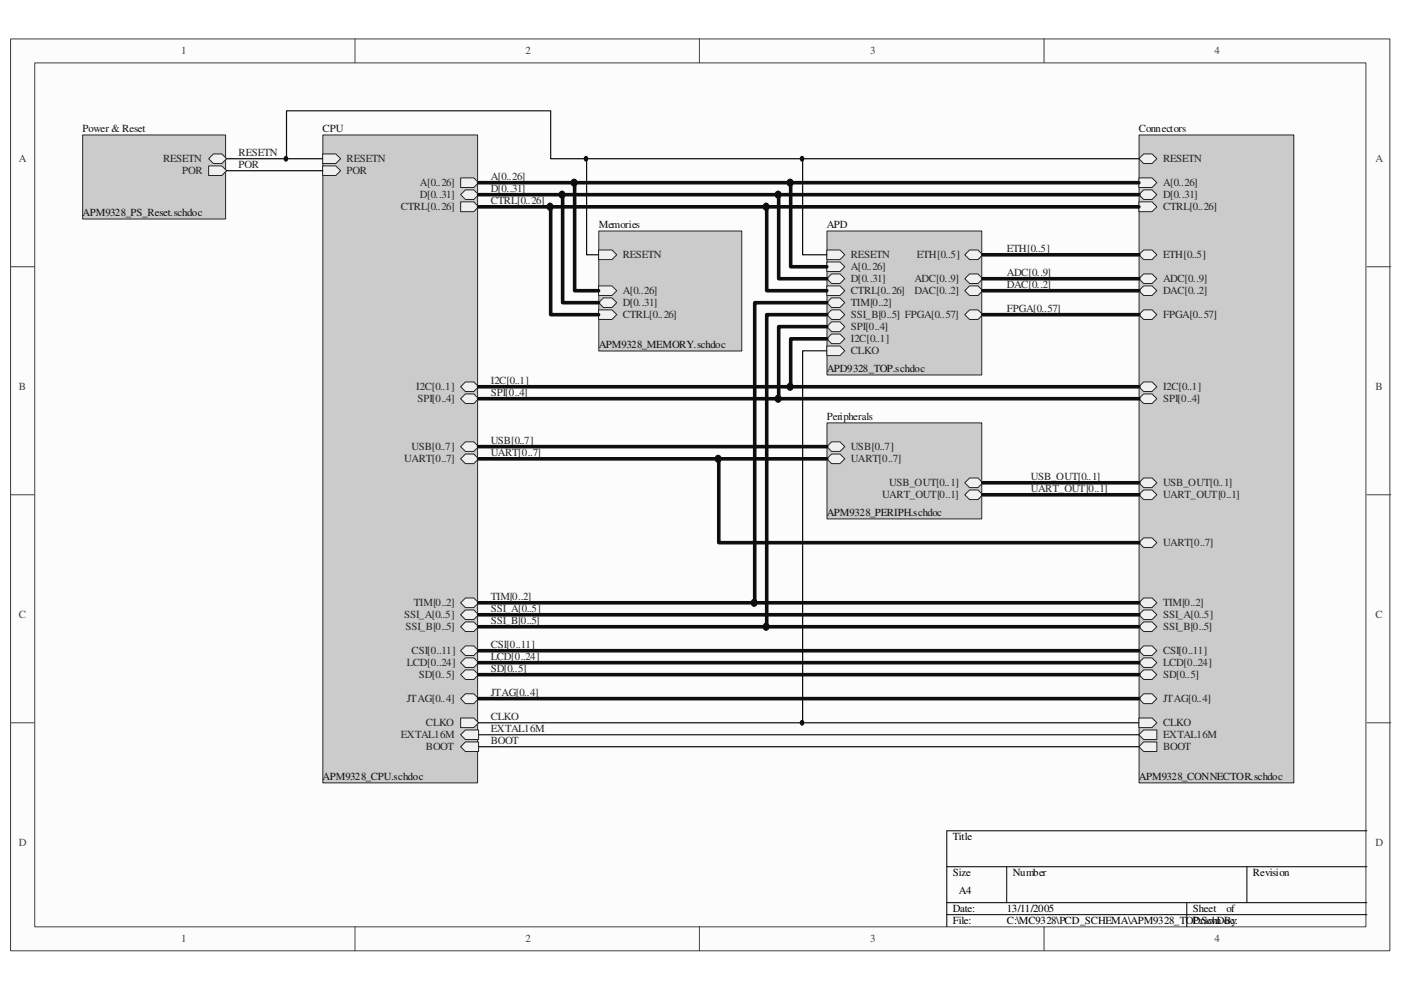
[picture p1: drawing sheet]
<svg xmlns="http://www.w3.org/2000/svg" width="297mm" height="210mm" viewBox="0 0 297 210" stroke-linecap="round" stroke-linejoin="round" font-family="sans-serif">
<path d="M2.3 8.3h292.4v193.3h-292.4z" fill="#fcfcfc"/>
<path d="M2.2 8.3h292.5v193.3h-292.5z" fill="none" stroke="#3f3f3f" stroke-width=".21"/>
<path d="M7.4 13.4h282.2v183.1h-282.2z" fill="#fcfcfc"/>
<g fill="none" stroke="#3f3f3f" stroke-width=".21">
<path d="M7.4 13.3h282.2v183.2h-282.2zM75.3 8.2v5.1M148.3 8.2v5.1M221.4 8.2v5.1M2.2 56.6h5.1M289.8 56.6h5.1M2.2 104.9h5.1M289.8 104.9h5.1M2.2 153.2h5.1M289.8 153.2h5.1M75.3 196.5v5.1M148.3 196.5v5.1"/>
<path d="M221.4 196.5v5.1"/>
</g>
<path d="M289.8 176.1h-89.1v20.4M200.7 183.8h89.1M200.7 191.4h89.1M200.7 193.9h89.1M213.4 183.8v7.6M251.6 191.4v5.1M264.4 183.8v7.6" fill="none" stroke="#000" stroke-width=".21"/>
<path d="M17.6 28.7h30.2v17.7h-30.2z" fill="#cbcbcb"/>
<path d="M17.5 28.6h30.3v17.8h-30.3z" fill="none" stroke="#252525" stroke-width=".21"/>
<path d="M44.2 35.2h2.8l1 1-1 1h-2.8z" fill-rule="evenodd" fill="#f0f0f0"/>
<path d="M44.2 35.2h2.8l1 1-1 1h-2.8z" fill="none" stroke="#252525" stroke-width=".21"/>
<path d="M44.2 33.7l1.1-1.1h1.7l1 1.1-1 1h-1.7z" fill-rule="evenodd" fill="#f0f0f0"/>
<path d="M44.2 33.7l1.1-1.1h1.7l1 1.1-1 1h-1.7z" fill="none" stroke="#252525" stroke-width=".21"/>
<path d="M68.5 28.7h32.8v137.3h-32.8z" fill="#cbcbcb"/>
<path d="M68.4 28.6h32.9v137.4h-32.9z" fill="none" stroke="#252525" stroke-width=".21"/>
<path d="M97.7 37.7h2.8l1 1-1 1.1h-2.8z" fill-rule="evenodd" fill="#f0f0f0"/>
<path d="M97.7 37.7h2.8l1 1-1 1.1h-2.8z" fill="none" stroke="#252525" stroke-width=".21"/>
<path d="M97.7 158.3l1-1h2.8v2h-2.8z" fill-rule="evenodd" fill="#f0f0f0"/>
<path d="M97.7 158.3l1-1h2.8v2h-2.8z" fill="none" stroke="#252525" stroke-width=".21"/>
<path d="M97.7 152.2h2.8l1 1-1 1.1h-2.8z" fill-rule="evenodd" fill="#f0f0f0"/>
<path d="M97.7 152.2h2.8l1 1-1 1.1h-2.8z" fill="none" stroke="#252525" stroke-width=".21"/>
<path d="M97.7 138l1-1.1h1.8l1 1.1-1 1h-1.8z" fill-rule="evenodd" fill="#f0f0f0"/>
<path d="M97.7 138l1-1.1h1.8l1 1.1-1 1h-1.8z" fill="none" stroke="#252525" stroke-width=".21"/>
<path d="M97.7 42.8h2.8l1 1.1-1 1h-2.8z" fill-rule="evenodd" fill="#f0f0f0"/>
<path d="M97.7 42.8h2.8l1 1.1-1 1h-2.8z" fill="none" stroke="#252525" stroke-width=".21"/>
<path d="M97.7 41.3l1-1h1.8l1 1-1 1h-1.8z" fill-rule="evenodd" fill="#f0f0f0"/>
<path d="M97.7 41.3l1-1h1.8l1 1-1 1h-1.8z" fill="none" stroke="#252525" stroke-width=".21"/>
<path d="M97.7 155.8l1-1h2.8v2h-2.8z" fill-rule="evenodd" fill="#f0f0f0"/>
<path d="M97.7 155.8l1-1h2.8v2h-2.8z" fill="none" stroke="#252525" stroke-width=".21"/>
<path d="M97.7 82l1-1h1.8l1 1-1 1h-1.8z" fill-rule="evenodd" fill="#f0f0f0"/>
<path d="M97.7 82l1-1h1.8l1 1-1 1h-1.8z" fill="none" stroke="#252525" stroke-width=".21"/>
<path d="M97.7 148.1l1-1h1.8l1 1-1 1.1h-1.8z" fill-rule="evenodd" fill="#f0f0f0"/>
<path d="M97.7 148.1l1-1h1.8l1 1-1 1.1h-1.8z" fill="none" stroke="#252525" stroke-width=".21"/>
<path d="M97.7 140.5l1-1h1.8l1 1-1 1h-1.8z" fill-rule="evenodd" fill="#f0f0f0"/>
<path d="M97.7 140.5l1-1h1.8l1 1-1 1h-1.8z" fill="none" stroke="#252525" stroke-width=".21"/>
<path d="M68.4 32.6h2.8l1 1.1-1 1h-2.8z" fill-rule="evenodd" fill="#f0f0f0"/>
<path d="M68.4 32.6h2.8l1 1.1-1 1h-2.8z" fill="none" stroke="#252525" stroke-width=".21"/>
<path d="M68.4 35.2h2.8l1 1-1 1h-2.8z" fill-rule="evenodd" fill="#f0f0f0"/>
<path d="M68.4 35.2h2.8l1 1-1 1h-2.8z" fill="none" stroke="#252525" stroke-width=".21"/>
<path d="M97.7 143l1-1h1.8l1 1-1 1.1h-1.8z" fill-rule="evenodd" fill="#f0f0f0"/>
<path d="M97.7 143l1-1h1.8l1 1-1 1.1h-1.8z" fill="none" stroke="#252525" stroke-width=".21"/>
<path d="M97.7 84.5l1-1h1.8l1 1-1 1.1h-1.8z" fill-rule="evenodd" fill="#f0f0f0"/>
<path d="M97.7 84.5l1-1h1.8l1 1-1 1.1h-1.8z" fill="none" stroke="#252525" stroke-width=".21"/>
<path d="M97.7 130.3l1-1h1.8l1 1-1 1.1h-1.8z" fill-rule="evenodd" fill="#f0f0f0"/>
<path d="M97.7 130.3l1-1h1.8l1 1-1 1.1h-1.8z" fill="none" stroke="#252525" stroke-width=".21"/>
<path d="M97.7 132.9l1-1h1.8l1 1-1 1h-1.8z" fill-rule="evenodd" fill="#f0f0f0"/>
<path d="M97.7 132.9l1-1h1.8l1 1-1 1h-1.8z" fill="none" stroke="#252525" stroke-width=".21"/>
<path d="M97.7 127.8l1-1h1.8l1 1-1 1h-1.8z" fill-rule="evenodd" fill="#f0f0f0"/>
<path d="M97.7 127.8l1-1h1.8l1 1-1 1h-1.8z" fill="none" stroke="#252525" stroke-width=".21"/>
<path d="M97.7 97.3l1-1h1.8l1 1-1 1h-1.8z" fill-rule="evenodd" fill="#f0f0f0"/>
<path d="M97.7 97.3l1-1h1.8l1 1-1 1h-1.8z" fill="none" stroke="#252525" stroke-width=".21"/>
<path d="M97.7 94.7l1-1h1.8l1 1-1 1h-1.8z" fill-rule="evenodd" fill="#f0f0f0"/>
<path d="M97.7 94.7l1-1h1.8l1 1-1 1h-1.8z" fill="none" stroke="#252525" stroke-width=".21"/>
<path d="M175.4 89.7h32.7v20.3h-32.7z" fill="#cbcbcb"/>
<path d="M175.3 89.7h32.8v20.3h-32.8z" fill="none" stroke="#252525" stroke-width=".21"/>
<path d="M175.3 97.3l1-1h1.8l1 1-1 1h-1.8z" fill-rule="evenodd" fill="#f0f0f0"/>
<path d="M175.3 97.3l1-1h1.8l1 1-1 1h-1.8z" fill="none" stroke="#252525" stroke-width=".21"/>
<path d="M205.6 103.9h1.7l1.1 1-1.1 1h-1.7l-1-1z" fill-rule="evenodd" fill="#f0f0f0"/>
<path d="M205.6 103.9h1.7l1.1 1-1.1 1h-1.7l-1-1z" fill="none" stroke="#252525" stroke-width=".21"/>
<path d="M176.3 93.7h1.8l1 1-1 1h-1.8l-1-1z" fill-rule="evenodd" fill="#f0f0f0"/>
<path d="M176.3 93.7h1.8l1 1-1 1h-1.8l-1-1z" fill="none" stroke="#252525" stroke-width=".21"/>
<path d="M205.6 101.3h1.7l1.1 1.1-1.1 1h-1.7l-1-1z" fill-rule="evenodd" fill="#f0f0f0"/>
<path d="M205.6 101.3h1.7l1.1 1.1-1.1 1h-1.7l-1-1z" fill="none" stroke="#252525" stroke-width=".21"/>
<path d="M127 49h30.3v25.4h-30.3z" fill="#cbcbcb"/>
<path d="M127 49h30.3v25.4h-30.3z" fill="none" stroke="#252525" stroke-width=".21"/>
<path d="M126.9 60.6h2.8l1.1 1-1.1 1.1h-2.8z" fill-rule="evenodd" fill="#f0f0f0"/>
<path d="M126.9 60.6h2.8l1.1 1-1.1 1.1h-2.8z" fill="none" stroke="#252525" stroke-width=".21"/>
<path d="M126.9 65.7h2.8l1.1 1-1.1 1h-2.8z" fill-rule="evenodd" fill="#f0f0f0"/>
<path d="M126.9 65.7h2.8l1.1 1-1.1 1h-2.8z" fill="none" stroke="#252525" stroke-width=".21"/>
<path d="M126.9 64.2l1-1h1.8l1.1 1-1.1 1h-1.8z" fill-rule="evenodd" fill="#f0f0f0"/>
<path d="M126.9 64.2l1-1h1.8l1.1 1-1.1 1h-1.8z" fill="none" stroke="#252525" stroke-width=".21"/>
<path d="M126.9 53h2.8l1.1 1-1.1 1h-2.8z" fill-rule="evenodd" fill="#f0f0f0"/>
<path d="M126.9 53h2.8l1.1 1-1.1 1h-2.8z" fill="none" stroke="#252525" stroke-width=".21"/>
<path d="M241.6 28.7h32.7v137.3h-32.7z" fill="#cbcbcb"/>
<path d="M241.5 28.6h32.8v137.4h-32.8z" fill="none" stroke="#252525" stroke-width=".21"/>
<path d="M241.5 115.1l1-1.1h1.8l1 1.1-1 1h-1.8z" fill-rule="evenodd" fill="#f0f0f0"/>
<path d="M241.5 115.1l1-1.1h1.8l1 1.1-1 1h-1.8z" fill="none" stroke="#252525" stroke-width=".21"/>
<path d="M241.5 104.9l1-1h1.8l1 1-1 1h-1.8z" fill-rule="evenodd" fill="#f0f0f0"/>
<path d="M241.5 104.9l1-1h1.8l1 1-1 1h-1.8z" fill="none" stroke="#252525" stroke-width=".21"/>
<path d="M241.5 102.4l1-1.1h1.8l1 1.1-1 1h-1.8z" fill-rule="evenodd" fill="#f0f0f0"/>
<path d="M241.5 102.4l1-1.1h1.8l1 1.1-1 1h-1.8z" fill="none" stroke="#252525" stroke-width=".21"/>
<path d="M241.5 37.7h2.8l1 1-1 1.1h-2.8z" fill-rule="evenodd" fill="#f0f0f0"/>
<path d="M241.5 37.7h2.8l1 1-1 1.1h-2.8z" fill="none" stroke="#252525" stroke-width=".21"/>
<path d="M241.5 41.3l1-1h1.8l1 1-1 1h-1.8z" fill-rule="evenodd" fill="#f0f0f0"/>
<path d="M241.5 41.3l1-1h1.8l1 1-1 1h-1.8z" fill="none" stroke="#252525" stroke-width=".21"/>
<path d="M241.5 42.8h2.8l1 1.1-1 1h-2.8z" fill-rule="evenodd" fill="#f0f0f0"/>
<path d="M241.5 42.8h2.8l1 1.1-1 1h-2.8z" fill="none" stroke="#252525" stroke-width=".21"/>
<path d="M241.5 127.8l1-1h1.8l1 1-1 1h-1.8z" fill-rule="evenodd" fill="#f0f0f0"/>
<path d="M241.5 127.8l1-1h1.8l1 1-1 1h-1.8z" fill="none" stroke="#252525" stroke-width=".21"/>
<path d="M241.5 82l1-1h1.8l1 1-1 1h-1.8z" fill-rule="evenodd" fill="#f0f0f0"/>
<path d="M241.5 82l1-1h1.8l1 1-1 1h-1.8z" fill="none" stroke="#252525" stroke-width=".21"/>
<path d="M241.5 84.5l1-1h1.8l1 1-1 1.1h-1.8z" fill-rule="evenodd" fill="#f0f0f0"/>
<path d="M241.5 84.5l1-1h1.8l1 1-1 1.1h-1.8z" fill="none" stroke="#252525" stroke-width=".21"/>
<path d="M241.5 130.3l1-1h1.8l1 1-1 1.1h-1.8z" fill-rule="evenodd" fill="#f0f0f0"/>
<path d="M241.5 130.3l1-1h1.8l1 1-1 1.1h-1.8z" fill="none" stroke="#252525" stroke-width=".21"/>
<path d="M241.5 132.9l1-1h1.8l1 1-1 1h-1.8z" fill-rule="evenodd" fill="#f0f0f0"/>
<path d="M241.5 132.9l1-1h1.8l1 1-1 1h-1.8z" fill="none" stroke="#252525" stroke-width=".21"/>
<path d="M241.5 138l1-1.1h1.8l1 1.1-1 1h-1.8z" fill-rule="evenodd" fill="#f0f0f0"/>
<path d="M241.5 138l1-1.1h1.8l1 1.1-1 1h-1.8z" fill="none" stroke="#252525" stroke-width=".21"/>
<path d="M241.5 140.5l1-1h1.8l1 1-1 1h-1.8z" fill-rule="evenodd" fill="#f0f0f0"/>
<path d="M241.5 140.5l1-1h1.8l1 1-1 1h-1.8z" fill="none" stroke="#252525" stroke-width=".21"/>
<path d="M241.5 143l1-1h1.8l1 1-1 1.1h-1.8z" fill-rule="evenodd" fill="#f0f0f0"/>
<path d="M241.5 143l1-1h1.8l1 1-1 1.1h-1.8z" fill="none" stroke="#252525" stroke-width=".21"/>
<path d="M241.5 148.1l1-1h1.8l1 1-1 1.1h-1.8z" fill-rule="evenodd" fill="#f0f0f0"/>
<path d="M241.5 148.1l1-1h1.8l1 1-1 1.1h-1.8z" fill="none" stroke="#252525" stroke-width=".21"/>
<path d="M241.5 152.2h2.8l1 1-1 1.1h-2.8z" fill-rule="evenodd" fill="#f0f0f0"/>
<path d="M241.5 152.2h2.8l1 1-1 1.1h-2.8z" fill="none" stroke="#252525" stroke-width=".21"/>
<path d="M241.5 155.8l1-1h2.8v2h-2.8z" fill-rule="evenodd" fill="#f0f0f0"/>
<path d="M241.5 155.8l1-1h2.8v2h-2.8z" fill="none" stroke="#252525" stroke-width=".21"/>
<path d="M241.5 158.3l1-1h2.8v2h-2.8z" fill-rule="evenodd" fill="#f0f0f0"/>
<path d="M241.5 158.3l1-1h2.8v2h-2.8z" fill="none" stroke="#252525" stroke-width=".21"/>
<path d="M241.5 33.7l1-1.1h1.8l1 1.1-1 1h-1.8z" fill-rule="evenodd" fill="#f0f0f0"/>
<path d="M241.5 33.7l1-1.1h1.8l1 1.1-1 1h-1.8z" fill="none" stroke="#252525" stroke-width=".21"/>
<path d="M241.5 54l1-1h1.8l1 1-1 1h-1.8z" fill-rule="evenodd" fill="#f0f0f0"/>
<path d="M241.5 54l1-1h1.8l1 1-1 1h-1.8z" fill="none" stroke="#252525" stroke-width=".21"/>
<path d="M241.5 59.1l1-1h1.8l1 1-1 1h-1.8z" fill-rule="evenodd" fill="#f0f0f0"/>
<path d="M241.5 59.1l1-1h1.8l1 1-1 1h-1.8z" fill="none" stroke="#252525" stroke-width=".21"/>
<path d="M241.5 61.6l1-1h1.8l1 1-1 1.1h-1.8z" fill-rule="evenodd" fill="#f0f0f0"/>
<path d="M241.5 61.6l1-1h1.8l1 1-1 1.1h-1.8z" fill="none" stroke="#252525" stroke-width=".21"/>
<path d="M241.5 66.7l1-1h1.8l1 1-1 1h-1.8z" fill-rule="evenodd" fill="#f0f0f0"/>
<path d="M241.5 66.7l1-1h1.8l1 1-1 1h-1.8z" fill="none" stroke="#252525" stroke-width=".21"/>
<path d="M48 33.7h20.4M48 36.2h20.4M101.5 153.2h140M101.5 155.8h140M101.5 158.3h140" fill="none" stroke="#0e0e0e" stroke-width=".25"/>
<path d="M101.5 82h140M101.5 84.5h140M101.5 127.8h140M101.5 130.3h140M101.5 132.9h140M101.5 138h140M101.5 140.5h140M101.5 143h140M101.5 148.1h140" fill="none" stroke="#0e0e0e" stroke-width=".76"/>
<path d="M175.4 49h32.7v30.5h-32.7z" fill="#cbcbcb"/>
<path d="M175.3 49h32.8v30.5h-32.8z" fill="none" stroke="#252525" stroke-width=".21"/>
<path d="M175.3 53h2.8l1 1-1 1h-2.8z" fill-rule="evenodd" fill="#f0f0f0"/>
<path d="M175.3 53h2.8l1 1-1 1h-2.8z" fill="none" stroke="#252525" stroke-width=".21"/>
<path d="M175.3 55.5h2.8l1 1.1-1 1h-2.8z" fill-rule="evenodd" fill="#f0f0f0"/>
<path d="M175.3 55.5h2.8l1 1.1-1 1h-2.8z" fill="none" stroke="#252525" stroke-width=".21"/>
<path d="M175.3 59.1l1-1h1.8l1 1-1 1h-1.8z" fill-rule="evenodd" fill="#f0f0f0"/>
<path d="M175.3 59.1l1-1h1.8l1 1-1 1h-1.8z" fill="none" stroke="#252525" stroke-width=".21"/>
<path d="M175.3 60.6h2.8l1 1-1 1.1h-2.8z" fill-rule="evenodd" fill="#f0f0f0"/>
<path d="M175.3 60.6h2.8l1 1-1 1.1h-2.8z" fill="none" stroke="#252525" stroke-width=".21"/>
<path d="M205.6 53h1.7l1.1 1-1.1 1h-1.7l-1-1z" fill-rule="evenodd" fill="#f0f0f0"/>
<path d="M205.6 53h1.7l1.1 1-1.1 1h-1.7l-1-1z" fill="none" stroke="#252525" stroke-width=".21"/>
<path d="M205.6 58.1h1.7l1.1 1-1.1 1h-1.7l-1-1z" fill-rule="evenodd" fill="#f0f0f0"/>
<path d="M205.6 58.1h1.7l1.1 1-1.1 1h-1.7l-1-1z" fill="none" stroke="#252525" stroke-width=".21"/>
<path d="M205.6 60.6h1.7l1.1 1-1.1 1.1h-1.7l-1-1.1z" fill-rule="evenodd" fill="#f0f0f0"/>
<path d="M205.6 60.6h1.7l1.1 1-1.1 1.1h-1.7l-1-1.1z" fill="none" stroke="#252525" stroke-width=".21"/>
<path d="M204.6 66.7l1-1h1.7l1.1 1-1.1 1h-1.7z" fill-rule="evenodd" fill="#f0f0f0"/>
<path d="M204.6 66.7l1-1h1.7l1.1 1-1.1 1h-1.7z" fill="none" stroke="#252525" stroke-width=".21"/>
<path d="M176.3 70.8h1.8l1 1-1 1.1h-1.8l-1-1.1z" fill-rule="evenodd" fill="#f0f0f0"/>
<path d="M176.3 70.8h1.8l1 1-1 1.1h-1.8l-1-1.1z" fill="none" stroke="#252525" stroke-width=".21"/>
<path d="M175.3 69.3l1-1.1h1.8l1 1.1-1 1h-1.8z" fill-rule="evenodd" fill="#f0f0f0"/>
<path d="M175.3 69.3l1-1.1h1.8l1 1.1-1 1h-1.8z" fill="none" stroke="#252525" stroke-width=".21"/>
<path d="M175.3 73.4h2.8l1 1-1 1h-2.8z" fill-rule="evenodd" fill="#f0f0f0"/>
<path d="M175.3 73.4h2.8l1 1-1 1h-2.8z" fill="none" stroke="#252525" stroke-width=".21"/>
<path d="M175.3 66.7l1-1h1.8l1 1-1 1h-1.8z" fill-rule="evenodd" fill="#f0f0f0"/>
<path d="M175.3 66.7l1-1h1.8l1 1-1 1h-1.8z" fill="none" stroke="#252525" stroke-width=".21"/>
<path d="M175.3 64.2l1-1h1.8l1 1-1 1h-1.8z" fill-rule="evenodd" fill="#f0f0f0"/>
<path d="M175.3 64.2l1-1h1.8l1 1-1 1h-1.8z" fill="none" stroke="#252525" stroke-width=".21"/>
<g fill="none" stroke="#0e0e0e" stroke-width=".76">
<path d="M101.5 38.7h140M121.8 38.7v22.9h5.1M167.6 38.7v17.9h7.7M101.5 41.3h140M101.5 43.9h140M116.8 43.9v22.8h10.1M119.3 41.3v22.9h7.6M162.6 43.9v17.7h12.7M165.1 41.3v17.8h10.2M208.4 54h33.1M208.4 59.1h33.1M175.3 69.3h-10.2v15.2"/>
<path d="M175.3 71.8h-7.7v10.2M175.3 66.7h-12.7v66.2M175.3 64.2h-15.3v63.6M208.4 61.6h33.1M208.4 66.7h33.1M101.5 97.3h73.8M101.5 94.7h73.8M152.4 97.3v17.8h89.1M208.4 102.4h33.1M208.4 104.9h33.1"/>
</g>
<path d="M60.7 33.7v-10.2h56.1v10.2h124.7M124.4 33.7v20.3h2.5M170.2 33.7v20.3h5.1M175.3 74.4h-5.1v78.8" fill="none" stroke="#0e0e0e" stroke-width=".25"/>
<path d="M60.4 33.2a.46 .46 0 0 1 .6 .5 .46 .46 0 0 1-.6 .4 .61 .61 0 0 1 0-.9z" fill-rule="evenodd" fill="#0e0e0e"/>
<path d="M60.4 33.2a.46 .46 0 0 1 .6 .5 .46 .46 0 0 1-.6 .4 .61 .61 0 0 1 0-.9z" fill="none" stroke="#0e0e0e" stroke-width=".21"/>
<path d="M124.1 33.2a.46 .46 0 0 1 .5 .5 .46 .46 0 0 1-.5 .4 .61 .61 0 0 1 0-.9z" fill-rule="evenodd" fill="#0e0e0e"/>
<path d="M124.1 33.2a.46 .46 0 0 1 .5 .5 .46 .46 0 0 1-.5 .4 .61 .61 0 0 1 0-.9z" fill="none" stroke="#0e0e0e" stroke-width=".21"/>
<path d="M169.9 152.8a.45 .45 0 0 1 .5 .4 .45 .45 0 0 1-.5 .5 .6 .6 0 0 1 0-.9z" fill-rule="evenodd" fill="#0e0e0e"/>
<path d="M169.9 152.8a.45 .45 0 0 1 .5 .4 .45 .45 0 0 1-.5 .5 .6 .6 0 0 1 0-.9z" fill="none" stroke="#0e0e0e" stroke-width=".21"/>
<path d="M169.9 33.2a.46 .46 0 0 1 .5 .5 .46 .46 0 0 1-.5 .4 .61 .61 0 0 1 0-.9z" fill-rule="evenodd" fill="#0e0e0e"/>
<path d="M169.9 33.2a.46 .46 0 0 1 .5 .5 .46 .46 0 0 1-.5 .4 .61 .61 0 0 1 0-.9z" fill="none" stroke="#0e0e0e" stroke-width=".21"/>
<path d="M116.2 43.3a.73 .73 0 0 1 1.1 .2 .73 .73 0 0 1-.4 1.1 .74 .74 0 0 1-.9-.4 .74 .74 0 0 1 .2-.9z" fill-rule="evenodd" fill="#0e0e0e"/>
<path d="M116.2 43.3a.73 .73 0 0 1 1.1 .2 .73 .73 0 0 1-.4 1.1 .74 .74 0 0 1-.9-.4 .74 .74 0 0 1 .2-.9z" fill="none" stroke="#0e0e0e" stroke-width=".21"/>
<path d="M118.7 40.7a.67 .67 0 0 1 .9 .1 .67 .67 0 0 1 0 .9 .67 .67 0 0 1-.9 .1 .86 .86 0 0 1 0-1.1z" fill-rule="evenodd" fill="#0e0e0e"/>
<path d="M118.7 40.7a.67 .67 0 0 1 .9 .1 .67 .67 0 0 1 0 .9 .67 .67 0 0 1-.9 .1 .86 .86 0 0 1 0-1.1z" fill="none" stroke="#0e0e0e" stroke-width=".21"/>
<path d="M121.3 38.2a.67 .67 0 0 1 .9 .1 .67 .67 0 0 1 0 .9 .67 .67 0 0 1-.9 .1 .86 .86 0 0 1 0-1.1z" fill-rule="evenodd" fill="#0e0e0e"/>
<path d="M121.3 38.2a.67 .67 0 0 1 .9 .1 .67 .67 0 0 1 0 .9 .67 .67 0 0 1-.9 .1 .86 .86 0 0 1 0-1.1z" fill="none" stroke="#0e0e0e" stroke-width=".21"/>
<path d="M151.8 96.7a.68 .68 0 0 1 .9 .1 .68 .68 0 0 1 0 .9 .68 .68 0 0 1-.9 .1 .92 .92 0 0 1 0-1.1z" fill-rule="evenodd" fill="#0e0e0e"/>
<path d="M151.8 96.7a.68 .68 0 0 1 .9 .1 .68 .68 0 0 1 0 .9 .68 .68 0 0 1-.9 .1 .92 .92 0 0 1 0-1.1z" fill="none" stroke="#0e0e0e" stroke-width=".21"/>
<path d="M159.4 127.3a.67 .67 0 0 1 .9 .1 .67 .67 0 0 1 0 .9 .67 .67 0 0 1-.9 0 .86 .86 0 0 1 0-1z" fill-rule="evenodd" fill="#0e0e0e"/>
<path d="M159.4 127.3a.67 .67 0 0 1 .9 .1 .67 .67 0 0 1 0 .9 .67 .67 0 0 1-.9 0 .86 .86 0 0 1 0-1z" fill="none" stroke="#0e0e0e" stroke-width=".21"/>
<path d="M162 132.3a.67 .67 0 0 1 .9 .1 .67 .67 0 0 1 0 .9 .67 .67 0 0 1-.9 .1 .86 .86 0 0 1 0-1.1z" fill-rule="evenodd" fill="#0e0e0e"/>
<path d="M162 132.3a.67 .67 0 0 1 .9 .1 .67 .67 0 0 1 0 .9 .67 .67 0 0 1-.9 .1 .86 .86 0 0 1 0-1.1z" fill="none" stroke="#0e0e0e" stroke-width=".21"/>
<path d="M162 43.3a.73 .73 0 0 1 1.1 .2 .73 .73 0 0 1-.4 1.1 .74 .74 0 0 1-.9-.4 .74 .74 0 0 1 .2-.9z" fill-rule="evenodd" fill="#0e0e0e"/>
<path d="M162 43.3a.73 .73 0 0 1 1.1 .2 .73 .73 0 0 1-.4 1.1 .74 .74 0 0 1-.9-.4 .74 .74 0 0 1 .2-.9z" fill="none" stroke="#0e0e0e" stroke-width=".21"/>
<path d="M164.5 84a.67 .67 0 0 1 .9 .1 .67 .67 0 0 1 0 .9 .67 .67 0 0 1-.9 .1 .86 .86 0 0 1 0-1.1z" fill-rule="evenodd" fill="#0e0e0e"/>
<path d="M164.5 84a.67 .67 0 0 1 .9 .1 .67 .67 0 0 1 0 .9 .67 .67 0 0 1-.9 .1 .86 .86 0 0 1 0-1.1z" fill="none" stroke="#0e0e0e" stroke-width=".21"/>
<path d="M164.5 40.7a.67 .67 0 0 1 .9 .1 .67 .67 0 0 1 0 .9 .67 .67 0 0 1-.9 .1 .86 .86 0 0 1 0-1.1z" fill-rule="evenodd" fill="#0e0e0e"/>
<path d="M164.5 40.7a.67 .67 0 0 1 .9 .1 .67 .67 0 0 1 0 .9 .67 .67 0 0 1-.9 .1 .86 .86 0 0 1 0-1.1z" fill="none" stroke="#0e0e0e" stroke-width=".21"/>
<path d="M167.1 81.5a.67 .67 0 0 1 .9 0 .67 .67 0 0 1 0 1 .67 .67 0 0 1-.9 0 .86 .86 0 0 1 0-1z" fill-rule="evenodd" fill="#0e0e0e"/>
<path d="M167.1 81.5a.67 .67 0 0 1 .9 0 .67 .67 0 0 1 0 1 .67 .67 0 0 1-.9 0 .86 .86 0 0 1 0-1z" fill="none" stroke="#0e0e0e" stroke-width=".21"/>
<path d="M167.1 38.2a.67 .67 0 0 1 .9 .1 .67 .67 0 0 1 0 .9 .67 .67 0 0 1-.9 .1 .86 .86 0 0 1 0-1.1z" fill-rule="evenodd" fill="#0e0e0e"/>
<path d="M167.1 38.2a.67 .67 0 0 1 .9 .1 .67 .67 0 0 1 0 .9 .67 .67 0 0 1-.9 .1 .86 .86 0 0 1 0-1.1z" fill="none" stroke="#0e0e0e" stroke-width=".21"/>
<g font-size="2.3" fill="#3f3f3f">
<text x="38.4" y="11.5">1</text>
<text x="111.4" y="11.5">2</text>
<text x="184.5" y="11.5">3</text>
<text x="257.5" y="11.5">4</text>
<text x="4" y="34.4">A</text>
<text x="291.6" y="34.4">A</text>
<text x="4" y="82.7">B</text>
<text x="291.6" y="82.7">B</text>
<text x="4" y="131.1">C</text>
<text x="291.6" y="131.1">C</text>
<text x="4" y="179.4">D</text>
<text x="291.6" y="179.4">D</text>
<text x="38.4" y="199.8">1</text>
<text x="111.4" y="199.8">2</text>
<text x="184.5" y="199.8">3</text>
<text x="257.5" y="199.8">4</text>
</g>
<g font-size="2.3" fill="#0e0e0e">
<text x="17.5" y="28">Power &amp; Reset</text>
<text x="68.4" y="28">CPU</text>
<text x="241.5" y="28">Connectors</text>
<text x="17.5" y="45.8">APM9328_PS_Reset.schdoc</text>
<text x="127" y="48.4">Memories</text>
<text x="175.3" y="48.4">APD</text>
<text x="127" y="73.8">APM9328_MEMORY.schdoc</text>
<text x="175.3" y="78.9">APD9328_TOP.schdoc</text>
<text x="175.3" y="89.1">Peripherals</text>
<text x="175.3" y="109.4">APM9328_PERIPH.schdoc</text>
<text x="68.4" y="165.4">APM9328_CPU.schdoc</text>
<text x="241.5" y="165.4">APM9328_CONNECTOR.schdoc</text>
</g>
<g font-size="2.3" fill="#252525">
<text x="34.6" y="34.4">RESETN</text>
<text x="50.6" y="35.7">POR</text>
<text x="50.6" y="33.1">RESETN</text>
<text x="73.5" y="34.4">RESETN</text>
<text x="246.6" y="34.4">RESETN</text>
<text x="38.6" y="37">POR</text>
<text x="73.5" y="37">POR</text>
<text x="89" y="39.5">A[0..26]</text>
<text x="104.1" y="40.8">D[0..31]</text>
<text x="104.1" y="38.2">A[0..26]</text>
<text x="246.6" y="39.5">A[0..26]</text>
<text x="85" y="44.6">CTRL[0..26]</text>
<text x="89" y="42">D[0..31]</text>
<text x="104.1" y="43.3">CTRL[0..26]</text>
<text x="246.6" y="42">D[0..31]</text>
<text x="246.6" y="44.6">CTRL[0..26]</text>
<text x="213.5" y="53.5">ETH[0..5]</text>
<text x="132" y="54.7">RESETN</text>
<text x="180.4" y="54.7">RESETN</text>
<text x="180.4" y="57.3">A[0..26]</text>
<text x="180.4" y="59.9">D[0..31]</text>
<text x="193.9" y="59.9">ADC[0..9]</text>
<text x="194.4" y="54.7">ETH[0..5]</text>
<text x="213.5" y="58.6">ADC[0..9]</text>
<text x="246.6" y="54.7">ETH[0..5]</text>
<text x="246.6" y="59.9">ADC[0..9]</text>
<text x="132" y="62.4">A[0..26]</text>
<text x="132" y="64.9">D[0..31]</text>
<text x="180.4" y="62.4">CTRL[0..26]</text>
<text x="180.4" y="64.9">TIM[0..2]</text>
<text x="193.9" y="62.4">DAC[0..2]</text>
<text x="213.5" y="61.1">DAC[0..2]</text>
<text x="246.6" y="62.4">DAC[0..2]</text>
<text x="132" y="67.5">CTRL[0..26]</text>
<text x="180.4" y="70">SPI[0..4]</text>
<text x="180.4" y="67.5">SSI_B[0..5] FPGA[0..57]</text>
<text x="213.5" y="66.2">FPGA[0..57]</text>
<text x="246.6" y="67.5">FPGA[0..57]</text>
<text x="180.4" y="72.6">I2C[0..1]</text>
<text x="180.4" y="75.1">CLKO</text>
<text x="88.3" y="82.7">I2C[0..1]</text>
<text x="104.1" y="84">SPI[0..4]</text>
<text x="104.1" y="81.4">I2C[0..1]</text>
<text x="246.6" y="82.7">I2C[0..1]</text>
<text x="88.5" y="85.3">SPI[0..4]</text>
<text x="246.6" y="85.3">SPI[0..4]</text>
<text x="87.2" y="95.5">USB[0..7]</text>
<text x="104.1" y="94.2">USB[0..7]</text>
<text x="180.4" y="95.5">USB[0..7]</text>
<text x="85.7" y="98">UART[0..7]</text>
<text x="104.1" y="96.7">UART[0..7]</text>
<text x="180.4" y="98">UART[0..7]</text>
<text x="218.6" y="101.8">USB_OUT[0..1]</text>
<text x="187" y="105.6">UART_OUT[0..1]</text>
<text x="188.5" y="103.1">USB_OUT[0..1]</text>
<text x="218.6" y="104.4">UART_OUT[0..1]</text>
<text x="246.6" y="105.6">UART_OUT[0..1]</text>
<text x="246.6" y="103.1">USB_OUT[0..1]</text>
<text x="246.6" y="115.8">UART[0..7]</text>
<text x="85.7" y="131.1">SSI_A[0..5]</text>
<text x="87.8" y="128.5">TIM[0..2]</text>
<text x="104.1" y="127.3">TIM[0..2]</text>
<text x="104.1" y="129.8">SSI_A[0..5]</text>
<text x="246.6" y="128.5">TIM[0..2]</text>
<text x="246.6" y="131.1">SSI_A[0..5]</text>
<text x="86" y="133.6">SSI_B[0..5]</text>
<text x="104.1" y="132.3">SSI_B[0..5]</text>
<text x="104.1" y="137.5">CSI[0..11]</text>
<text x="246.6" y="133.6">SSI_B[0..5]</text>
<text x="86.2" y="141.3">LCD[0..24]</text>
<text x="87.2" y="138.7">CSI[0..11]</text>
<text x="88.8" y="143.8">SD[0..5]</text>
<text x="104.1" y="140">LCD[0..24]</text>
<text x="104.1" y="142.5">SD[0..5]</text>
<text x="246.6" y="138.7">CSI[0..11]</text>
<text x="246.6" y="141.3">LCD[0..24]</text>
<text x="246.6" y="143.8">SD[0..5]</text>
<text x="86.2" y="148.9">JTAG[0..4]</text>
<text x="104.1" y="147.6">JTAG[0..4]</text>
<text x="246.6" y="148.9">JTAG[0..4]</text>
<text x="90.3" y="154">CLKO</text>
<text x="104.1" y="152.7">CLKO</text>
<text x="104.1" y="155.2">EXTAL16M</text>
<text x="246.6" y="154">CLKO</text>
<text x="85" y="156.5">EXTAL16M</text>
<text x="90.3" y="159">BOOT</text>
<text x="104.1" y="157.8">BOOT</text>
<text x="246.6" y="156.5">EXTAL16M</text>
<text x="246.6" y="159">BOOT</text>
</g>
<g font-size="2.3">
<text x="202" y="178.1">Title</text>
<text x="202" y="185.8">Size</text>
<text x="214.8" y="185.8">Number</text>
<text x="265.6" y="185.8">Revision</text>
<text x="203.3" y="189.6">A4</text>
<text x="202" y="196">File:</text>
<text x="202" y="193.4">Date:</text>
<text x="213.5" y="196">C:\MC9328\PCD_SCHEMA\APM9328_TOP.SchDoc:</text>
<text x="213.5" y="193.4">13/11/2005</text>
<text x="252.9" y="193.4">Sheet</text>
<text x="252.9" y="196">Drawn By</text>
<text x="260.1" y="193.4">of</text>
</g>
</svg>
